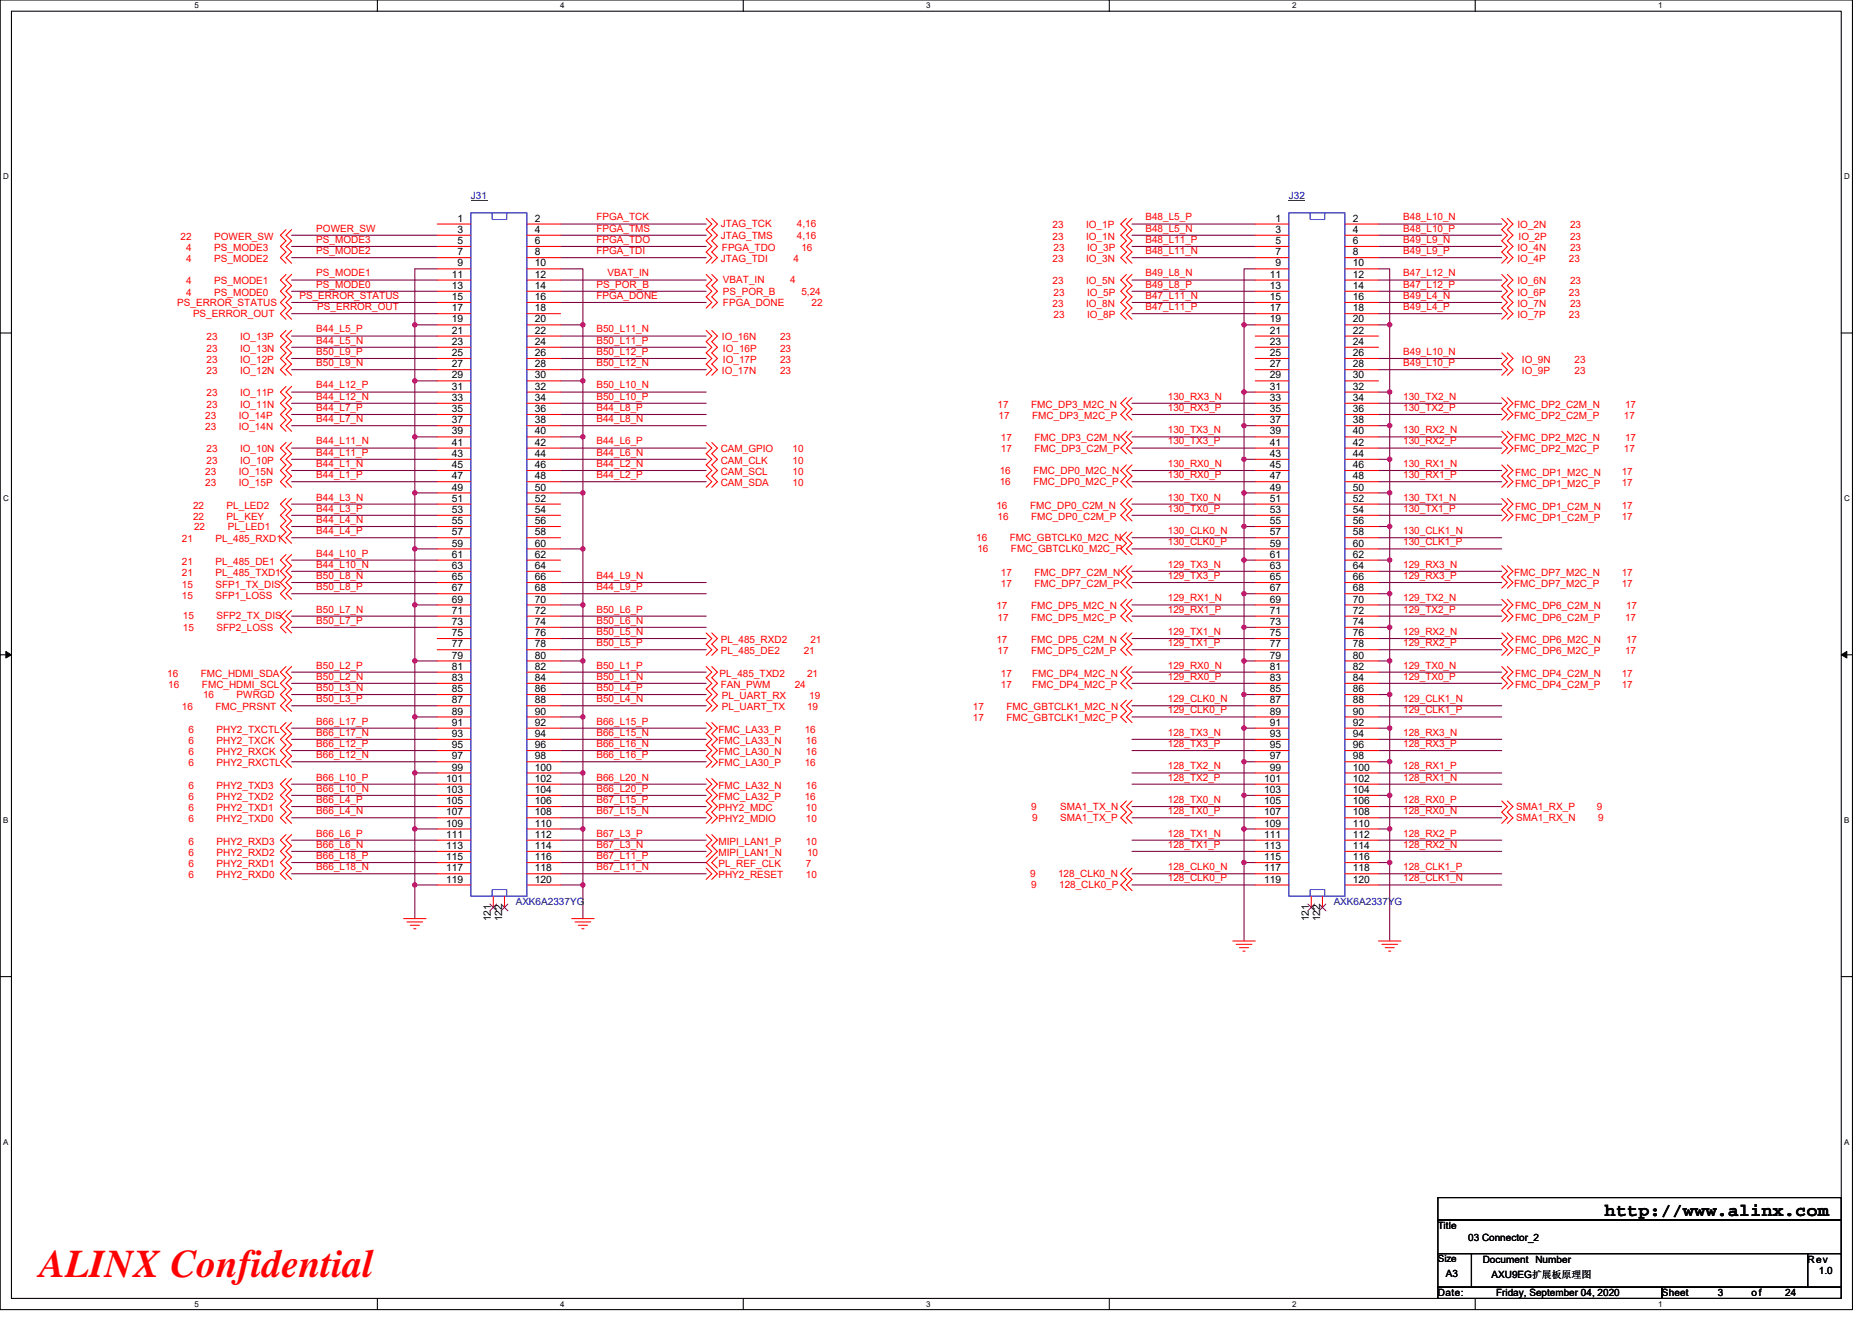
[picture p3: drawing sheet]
<svg xmlns="http://www.w3.org/2000/svg" width="297mm" height="210mm" viewBox="0 0 297 210" stroke-linecap="round" stroke-linejoin="round" font-family="sans-serif">
<path d="M0 0h293.9v207.9h-293.9zM1.8 1.8h290.4v204.3h-290.4z" fill="none" stroke="#000" stroke-width=".17"/>
<g fill="#fff">
<path d="M30.8 .2h.7v1.4h-.7z"/>
<path d="M30.8 206.3h.7v1.4h-.7z"/>
</g>
<path d="M59.9 0v1.8M59.9 206.1v1.8" fill="none" stroke="#000" stroke-width=".17"/>
<g fill="#fff">
<path d="M88.9 .2h.7v1.4h-.7z"/>
<path d="M88.9 206.3h.7v1.4h-.7z"/>
</g>
<path d="M117.9 0v1.8M117.9 206.1v1.8" fill="none" stroke="#000" stroke-width=".17"/>
<g fill="#fff">
<path d="M147 .2h.7v1.4h-.7z"/>
<path d="M147 206.3h.7v1.4h-.7z"/>
</g>
<path d="M176 0v1.8M176 206.1v1.8" fill="none" stroke="#000" stroke-width=".17"/>
<g fill="#fff">
<path d="M205 .2h.7v1.4h-.7z"/>
<path d="M205 206.3h.7v1.4h-.7z"/>
</g>
<path d="M234.1 0v1.8M234.1 206.1v1.8" fill="none" stroke="#000" stroke-width=".17"/>
<g fill="#fff">
<path d="M263.1 .2h.7v1.4h-.7z"/>
<path d="M263.1 206.3h.7v1.4h-.7z"/>
<path d="M.5 27.3h.9v1.4h-.9z"/>
<path d="M292.6 27.3h.9v1.4h-.9z"/>
<path d="M.5 78.4h.9v1.4h-.9z"/>
<path d="M292.6 78.4h.9v1.4h-.9z"/>
</g>
<path d="M0 52.9h1.8M292.2 52.9h1.7" fill="none" stroke="#000" stroke-width=".17"/>
<g fill="#fff">
<path d="M.5 129.5h.8v1.4h-.8z"/>
<path d="M292.6 129.5h.9v1.4h-.9z"/>
</g>
<path d="M0 103.9h1.8M292.2 103.9h1.7" fill="none" stroke="#000" stroke-width=".17"/>
<path d="M.9 103.4l.9 .5-.9 .5zM292.2 103.9l.8-.5v1z" fill="#000" stroke="#000" stroke-width=".16"/>
<g fill="#fff">
<path d="M.5 180.5h.8v1.4h-.8z"/>
<path d="M292.6 180.5h.9v1.4h-.9z"/>
</g>
<path d="M0 155h1.8M292.2 155h1.7M228.2 190.1h64v3.5h-64zM228.2 193.6h64v5.4h-64zM228.2 199h5.3v5.3h-5.3zM233.5 199h53.3v5.3h-53.3zM286.8 199h5.4v5.3h-5.4zM228.2 204.3h35.5v1.8h-35.5zM263.7 204.3h28.5v1.8h-28.5z" fill="none" stroke="#000" stroke-width=".17"/>
<g fill="none" stroke="#800040" stroke-width=".17">
<path d="M46.3 39.1h23.1M46.3 37.3h23.1M88.9 35.6h23.2M88.9 37.3h23.2M88.9 39.1h23.2M179.6 39.1h19.6M179.6 37.3h19.6M179.6 35.6h19.6M218.7 37.3h19.6M218.7 35.6h19.6M218.7 39.1h19.6M46.3 58.7h23.1"/>
<path d="M46.3 40.9h23.1M46.3 46.2h23.1M46.3 44.4h23.1M46.3 56.9h23.1M46.3 53.3h23.1M46.3 55.1h23.1M46.3 48h23.1M46.3 49.8h23.1M65.8 51.6v8.9h3.6M69.4 42.7h-3.6v8.9h3.6M88.9 40.9h23.2M88.9 51.6h3.6"/>
<path d="M88.9 42.7h3.6v8.9M88.9 56.9h23.2M88.9 58.7h23.2M88.9 48h23.2M88.9 44.4h23.2M88.9 46.2h23.2M88.9 53.3h23.2M88.9 55.1h23.2M92.5 51.6v8.9M179.6 40.9h19.6M179.6 46.2h19.6M179.6 44.4h19.6"/>
<path d="M179.6 49.8h19.6M179.6 48h19.6M199.2 51.6h-1.8v10.6M199.2 42.7h-1.8v8.9M218.7 42.7h1.8v8.9M218.7 51.6h1.8v10.6M218.7 44.4h19.6M218.7 46.2h19.6M218.7 48h19.6M218.7 49.8h19.6M218.7 40.9h19.6M218.7 58.7h19.6"/>
<path d="M218.7 56.9h19.6M46.3 64h23.1M46.3 62.2h23.1M46.3 65.8h23.1M46.3 67.6h23.1M46.3 74.7h23.1M46.3 76.5h23.1M46.3 72.9h23.1M46.3 71.1h23.1M65.8 60.5v8.8h3.6M65.8 69.3v8.9h3.6M65.8 78.2v8.9h3.6"/>
<path d="M88.9 78.2h3.6M88.9 69.3h3.6v8.9M88.9 60.5h3.6M88.9 64h23.2M88.9 62.2h23.2M88.9 71.1h23.2M88.9 72.9h23.2M88.9 76.5h23.2M88.9 74.7h23.2M88.9 65.8h23.2M88.9 67.6h23.2M92.5 78.2v8.9"/>
<path d="M92.5 60.5v8.8M179.6 65.8h19.6M179.6 64h19.6M179.6 71.1h19.6M179.6 69.3h19.6M179.6 74.7h19.6M179.6 76.5h19.6M197.4 78.2v5.4M197.4 78.2h1.8M197.4 67.6v5.3M197.4 67.6h1.8M197.4 62.2v5.4"/>
<path d="M197.4 62.2h1.8M199.2 72.9h-1.8v5.3M218.7 78.2h1.8v5.4M218.7 72.9h1.8v5.3M218.7 67.6h1.8v5.3M218.7 62.2h1.8v5.4M218.7 65.8h19.6M218.7 64h19.6M218.7 69.3h19.6M218.7 71.1h19.6M218.7 76.5h19.6M218.7 74.7h19.6"/>
<path d="M46.3 97.8h23.1M46.3 99.6h23.1M46.3 92.5h23.1M46.3 94.2h23.1M46.3 80h23.1M46.3 81.8h23.1M46.3 83.6h23.1M46.3 85.3h23.1M46.3 90.7h23.1M46.3 88.9h23.1M65.8 87.1v8.9h3.6M65.8 96v8.9h3.6"/>
<path d="M88.9 96h3.6M88.9 87.1h3.6M88.9 97.8h23.2M88.9 99.6h23.2M88.9 92.5h23.2M88.9 94.2h23.2M92.5 87.1v8.9M92.5 96v8.9M179.6 80h19.6M179.6 81.8h19.6M179.6 92.5h19.6M179.6 90.7h19.6"/>
<path d="M179.6 85.3h19.6M179.6 87.1h19.6M179.6 97.8h19.6M179.6 96h19.6M197.4 94.2v5.4M197.4 94.2h1.8M197.4 88.9v5.3M197.4 88.9h1.8M199.2 99.6h-1.8v5.3M199.2 83.6h-1.8v5.3M218.7 99.6h1.8M218.7 94.2h1.8v5.4"/>
<path d="M218.7 88.9h1.8v5.3M218.7 83.6h1.8v5.3M218.7 85.3h19.6M218.7 87.1h19.6M218.7 97.8h19.6M218.7 96h19.6M218.7 81.8h19.6M218.7 80h19.6M218.7 92.5h19.6M218.7 90.7h19.6M220.5 99.6v5.3M46.3 112h23.1"/>
<path d="M46.3 110.2h23.1M46.3 106.7h23.1M46.3 108.5h23.1M46.3 117.3h23.1M46.3 115.6h23.1M46.3 119.1h23.1M65.8 104.9v8.9M65.8 113.8h3.6M65.8 113.8v8.9h3.6M88.9 110.2h23.2M88.9 104.9h3.6M88.9 113.8h3.6v8.9"/>
<path d="M88.9 112h23.2M88.9 101.3h23.2M88.9 103.1h23.2M88.9 108.5h23.2M88.9 106.7h23.2M88.9 115.6h23.2M88.9 117.3h23.2M88.9 119.1h23.2M92.5 104.9v8.9M179.6 119.1h19.6M179.6 117.3h19.6M179.6 113.8h19.6"/>
<path d="M179.6 112h19.6M179.6 106.7h19.6M179.6 108.5h19.6M179.6 103.1h19.6M179.6 101.3h19.6M197.4 115.6h1.8M197.4 115.6v5.3h1.8M197.4 104.9v5.3M197.4 104.9h1.8M199.2 110.2h-1.8v5.4M218.7 110.2h1.8v5.4M218.7 104.9h1.8"/>
<path d="M218.7 101.3h19.6M218.7 115.6h1.8M218.7 119.1h19.6M218.7 117.3h19.6M218.7 106.7h19.6M218.7 108.5h19.6M218.7 103.1h19.6M218.7 113.8h19.6M218.7 112h19.6M220.5 104.9v5.3M220.5 115.6v5.3h-1.8M46.3 129.8h23.1"/>
<path d="M46.3 128h23.1M46.3 133.3h23.1M46.3 135.1h23.1M46.3 136.9h23.1M46.3 138.7h23.1M46.3 124.5h23.1M46.3 126.2h23.1M46.3 120.9h23.1M65.8 122.7v8.9M65.8 131.6h3.6M65.8 131.6v8.9M88.9 133.3h23.2"/>
<path d="M88.9 135.1h23.2M88.9 131.6h3.6M88.9 122.7h3.6M88.9 126.2h23.2M88.9 124.5h23.2M88.9 136.9h23.2M88.9 138.7h23.2M88.9 120.9h23.2M88.9 128h23.2M88.9 129.8h23.2M92.5 131.6v8.9h-3.6M92.5 122.7v8.9"/>
<path d="M179.6 138.7h19.6M179.6 124.5h19.6M179.6 122.7h19.6M179.6 129.8h19.6M179.6 128h19.6M179.6 135.1h19.6M179.6 133.3h19.6M197.4 120.9v5.3h1.8M197.4 126.2v5.4h1.8M197.4 131.6v5.3h1.8M197.4 136.9v12.5M218.7 138.7h19.6"/>
<path d="M218.7 133.3h19.6M218.7 135.1h19.6M218.7 122.7h19.6M218.7 124.5h19.6M218.7 128h19.6M218.7 129.8h19.6M220.5 136.9v12.5M220.5 131.6v5.3h-1.8M220.5 126.2v5.4h-1.8M220.5 120.9v5.3h-1.8M69.4 140.5h-3.6v5.3M92.5 140.5v5.3"/>
<path d="M179.6 140.5h19.6M218.7 140.5h19.6"/>
</g>
<g fill="#f0f" stroke="#f0f" stroke-width=".17">
<circle cx="197.4" cy="136.9" r=".35"/>
<circle cx="220.5" cy="136.9" r=".35"/>
<circle cx="197.4" cy="120.9" r=".35"/>
<circle cx="197.4" cy="115.6" r=".35"/>
<circle cx="197.4" cy="131.6" r=".35"/>
<circle cx="197.4" cy="126.2" r=".35"/>
<circle cx="220.5" cy="131.6" r=".35"/>
<circle cx="220.5" cy="126.2" r=".35"/>
<circle cx="220.5" cy="120.9" r=".35"/>
<circle cx="220.5" cy="115.6" r=".35"/>
<circle cx="65.8" cy="60.4" r=".35"/>
<circle cx="65.8" cy="51.5" r=".35"/>
<circle cx="65.8" cy="69.3" r=".35"/>
<circle cx="65.8" cy="87.1" r=".35"/>
<circle cx="65.8" cy="78.2" r=".35"/>
<circle cx="65.8" cy="96" r=".35"/>
<circle cx="92.5" cy="96" r=".35"/>
<circle cx="92.5" cy="87.1" r=".35"/>
<circle cx="92.5" cy="78.2" r=".35"/>
<circle cx="92.5" cy="69.3" r=".35"/>
<circle cx="92.5" cy="60.4" r=".35"/>
<circle cx="92.5" cy="51.5" r=".35"/>
<circle cx="65.8" cy="104.9" r=".35"/>
<circle cx="65.8" cy="113.8" r=".35"/>
<circle cx="65.8" cy="122.7" r=".35"/>
<circle cx="65.8" cy="131.6" r=".35"/>
<circle cx="92.5" cy="140.4" r=".35"/>
<circle cx="92.5" cy="131.6" r=".35"/>
<circle cx="92.5" cy="122.7" r=".35"/>
<circle cx="92.5" cy="113.8" r=".35"/>
<circle cx="92.5" cy="104.9" r=".35"/>
<circle cx="65.8" cy="140.4" r=".35"/>
<circle cx="197.4" cy="110.2" r=".35"/>
<circle cx="197.4" cy="104.9" r=".35"/>
<circle cx="197.4" cy="99.6" r=".35"/>
<circle cx="197.4" cy="94.2" r=".35"/>
<circle cx="197.4" cy="88.9" r=".35"/>
<circle cx="197.4" cy="83.6" r=".35"/>
<circle cx="197.4" cy="78.2" r=".35"/>
<circle cx="197.4" cy="72.9" r=".35"/>
<circle cx="197.4" cy="67.6" r=".35"/>
<circle cx="197.4" cy="51.5" r=".35"/>
<circle cx="197.4" cy="62.2" r=".35"/>
<circle cx="220.5" cy="110.2" r=".35"/>
<circle cx="220.5" cy="104.9" r=".35"/>
<circle cx="220.5" cy="99.6" r=".35"/>
<circle cx="220.5" cy="51.5" r=".35"/>
<circle cx="220.5" cy="62.2" r=".35"/>
<circle cx="220.5" cy="88.9" r=".35"/>
<circle cx="220.5" cy="94.2" r=".35"/>
<circle cx="220.5" cy="78.2" r=".35"/>
<circle cx="220.5" cy="83.6" r=".35"/>
<circle cx="220.5" cy="72.9" r=".35"/>
<circle cx="220.5" cy="67.6" r=".35"/>
</g>
<g fill="none" stroke="#f00" stroke-width=".17">
<path d="M45.4 36.4l-.9 .9 .9 .9-.9 .9 .9 .9-.9 .9 .9 .9M46.3 36.4l-.9 .9 .9 .9-.9 .9 .9 .9-.9 .9 .9 .9M69.4 35.6h5.3M69.4 37.3h5.3M69.4 39.1h5.3M83.6 35.6h5.3M83.6 37.3h5.3M83.6 39.1h5.3M112.1 34.7l.8 .9-.8 .8 .8 .9-.8 .9 .8 .9-.8 .9 .8 .9-.8 .9M112.9 34.7l.9 .9-.9 .8 .9 .9-.9 .9 .9 .9-.9 .9 .9 .9-.9 .9M178.7 34.7l-.9 .9 .9 .8-.9 .9 .9 .9-.9 .9 .9 .9-.9 .9 .9 .9M179.6 34.7l-.9 .9 .9 .8-.9 .9 .9 .9-.9 .9 .9 .9-.9 .9 .9 .9"/>
<path d="M199.2 35.6h5.3M199.2 37.3h5.3M199.2 39.1h5.3M213.4 35.6h5.3M213.4 37.3h5.3M213.4 39.1h5.3M238.3 34.7l.9 .9-.9 .8 .9 .9-.9 .9 .9 .9-.9 .9 .9 .9-.9 .9M239.2 34.7l.9 .9-.9 .8 .9 .9-.9 .9 .9 .9-.9 .9 .9 .9-.9 .9M45.4 43.6l-.9 .8 .9 .9-.9 .9 .9 .9-.9 .9 .9 .9-.9 .9 .9 .9M45.4 52.5l-.9 .8 .9 .9-.9 .9 .9 .9-.9 .9 .9 .9-.9 .9 .9 .9M46.3 43.6l-.9 .8 .9 .9-.9 .9 .9 .9-.9 .9 .9 .9-.9 .9 .9 .9M46.3 52.5l-.9 .8 .9 .9-.9 .9 .9 .9-.9 .9 .9 .9-.9 .9 .9 .9"/>
<path d="M69.4 40.9h5.3M69.4 42.7h5.3M69.4 44.4h5.3M69.4 46.2h5.3M69.4 48h5.3M69.4 49.8h5.3M69.4 51.6h5.3M69.4 53.3h5.3M69.4 55.1h5.3M69.4 56.9h5.3M69.4 58.7h5.3M83.6 40.9h5.3"/>
<path d="M83.6 42.7h5.3M83.6 44.4h5.3M83.6 46.2h5.3M83.6 48h5.3M83.6 49.8h5.3M83.6 51.6h5.3M83.6 53.3h5.3M83.6 55.1h5.3M83.6 56.9h5.3M83.6 58.7h5.3M112.1 43.6l.8 .8-.8 .9 .8 .9-.8 .9 .8 .9-.8 .9M112.1 52.5l.8 .8-.8 .9 .8 .9-.8 .9 .8 .9-.8 .9 .8 .9-.8 .9"/>
<path d="M112.9 43.6l.9 .8-.9 .9 .9 .9-.9 .9 .9 .9-.9 .9M112.9 52.5l.9 .8-.9 .9 .9 .9-.9 .9 .9 .9-.9 .9 .9 .9-.9 .9M178.7 43.6l-.9 .8 .9 .9-.9 .9 .9 .9-.9 .9 .9 .9-.9 .9 .9 .9M179.6 43.6l-.9 .8 .9 .9-.9 .9 .9 .9-.9 .9 .9 .9-.9 .9 .9 .9M199.2 40.9h5.3M199.2 42.7h5.3M199.2 44.4h5.3M199.2 46.2h5.3M199.2 48h5.3M199.2 49.8h5.3M199.2 51.6h5.3M199.2 53.3h5.3"/>
<path d="M199.2 55.1h5.3M199.2 56.9h5.3M199.2 58.7h5.3M213.4 40.9h5.3M213.4 42.7h5.3M213.4 44.4h5.3M213.4 46.2h5.3M213.4 48h5.3M213.4 49.8h5.3M213.4 51.6h5.3M213.4 53.3h5.3M213.4 55.1h5.3"/>
<path d="M213.4 56.9h5.3M213.4 58.7h5.3M238.3 56l.9 .9-.9 .9 .9 .9-.9 .9M238.3 43.6l.9 .8-.9 .9 .9 .9-.9 .9 .9 .9-.9 .9 .9 .9-.9 .9M239.2 56l.9 .9-.9 .9 .9 .9-.9 .9M239.2 43.6l.9 .8-.9 .9 .9 .9-.9 .9 .9 .9-.9 .9 .9 .9-.9 .9M45.4 79.1l-.9 .9 .9 .9-.9 .9 .9 .9-.9 .9 .9 .9-.9 .8 .9 .9M45.4 70.2l-.9 .9 .9 .9-.9 .9 .9 .9-.9 .9 .9 .9-.9 .9 .9 .8M45.4 61.3l-.9 .9 .9 .9-.9 .9 .9 .9-.9 .9 .9 .9-.9 .9 .9 .9M46.3 79.1l-.9 .9 .9 .9-.9 .9 .9 .9-.9 .9 .9 .9-.9 .8 .9 .9M46.3 70.2l-.9 .9 .9 .9-.9 .9 .9 .9-.9 .9 .9 .9-.9 .9 .9 .8M46.3 61.3l-.9 .9 .9 .9-.9 .9 .9 .9-.9 .9 .9 .9-.9 .9 .9 .9"/>
<path d="M69.4 60.5h5.3M69.4 62.2h5.3M69.4 64h5.3M69.4 65.8h5.3M69.4 67.6h5.3M69.4 69.3h5.3M69.4 71.1h5.3M69.4 72.9h5.3M69.4 74.7h5.3M69.4 76.5h5.3M69.4 78.2h5.3M83.6 60.5h5.3"/>
<path d="M83.6 62.2h5.3M83.6 64h5.3M83.6 65.8h5.3M83.6 67.6h5.3M83.6 69.3h5.3M83.6 71.1h5.3M83.6 72.9h5.3M83.6 74.7h5.3M83.6 76.5h5.3M83.6 78.2h5.3M112.1 70.2l.8 .9-.8 .9 .8 .9-.8 .9 .8 .9-.8 .9 .8 .9-.8 .8M112.9 70.2l.9 .9-.9 .9 .9 .9-.9 .9 .9 .9-.9 .9 .9 .9-.9 .8"/>
<path d="M178.7 68.5l-.9 .8 .9 .9-.9 .9 .9 .9M178.7 73.8l-.9 .9 .9 .9-.9 .9 .9 .8M178.7 63.1l-.9 .9 .9 .9-.9 .9 .9 .9M178.7 79.1l-.9 .9 .9 .9-.9 .9 .9 .9M179.6 68.5l-.9 .8 .9 .9-.9 .9 .9 .9M179.6 73.8l-.9 .9 .9 .9-.9 .9 .9 .8M179.6 63.1l-.9 .9 .9 .9-.9 .9 .9 .9M179.6 79.1l-.9 .9 .9 .9-.9 .9 .9 .9M199.2 60.5h5.3M199.2 62.2h5.3M199.2 64h5.3M199.2 65.8h5.3"/>
<path d="M199.2 67.6h5.3M199.2 69.3h5.3M199.2 71.1h5.3M199.2 72.9h5.3M199.2 74.7h5.3M199.2 76.5h5.3M199.2 78.2h5.3M213.4 60.5h5.3M213.4 62.2h5.3M213.4 64h5.3M213.4 65.8h5.3M213.4 67.6h5.3"/>
<path d="M213.4 69.3h5.3M213.4 71.1h5.3M213.4 72.9h5.3M213.4 74.7h5.3M213.4 76.5h5.3M213.4 78.2h5.3M238.3 79.1l.9 .9-.9 .9 .9 .9-.9 .9M238.3 73.8l.9 .9-.9 .9 .9 .9-.9 .8M238.3 63.1l.9 .9-.9 .9 .9 .9-.9 .9M238.3 68.5l.9 .8-.9 .9 .9 .9-.9 .9M239.2 79.1l.9 .9-.9 .9 .9 .9-.9 .9M239.2 73.8l.9 .9-.9 .9 .9 .9-.9 .8"/>
<path d="M239.2 63.1l.9 .9-.9 .9 .9 .9-.9 .9M239.2 68.5l.9 .8-.9 .9 .9 .9-.9 .9M45.4 88l-.9 .9 .9 .9-.9 .9 .9 .9-.9 .9 .9 .8-.9 .9 .9 .9M45.4 96.9l-.9 .9 .9 .9-.9 .9 .9 .9M46.3 88l-.9 .9 .9 .9-.9 .9 .9 .9-.9 .9 .9 .8-.9 .9 .9 .9M46.3 96.9l-.9 .9 .9 .9-.9 .9 .9 .9M69.4 80h5.3M69.4 81.8h5.3M69.4 83.6h5.3M69.4 85.3h5.3M69.4 87.1h5.3M69.4 88.9h5.3"/>
<path d="M69.4 90.7h5.3M69.4 92.5h5.3M69.4 94.2h5.3M69.4 96h5.3M69.4 97.8h5.3M69.4 99.6h5.3M83.6 80h5.3M83.6 81.8h5.3M83.6 83.6h5.3M83.6 85.3h5.3M83.6 87.1h5.3M83.6 88.9h5.3"/>
<path d="M83.6 90.7h5.3M83.6 92.5h5.3M83.6 94.2h5.3M83.6 96h5.3M83.6 97.8h5.3M83.6 99.6h5.3M178.7 89.8l-.9 .9 .9 .9-.9 .9 .9 .8M178.7 84.5l-.9 .8 .9 .9-.9 .9 .9 .9M178.7 95.1l-.9 .9 .9 .9-.9 .9 .9 .9M179.6 89.8l-.9 .9 .9 .9-.9 .9 .9 .8M179.6 84.5l-.9 .8 .9 .9-.9 .9 .9 .9M179.6 95.1l-.9 .9 .9 .9-.9 .9 .9 .9"/>
<path d="M199.2 80h5.3M199.2 81.8h5.3M199.2 83.6h5.3M199.2 85.3h5.3M199.2 87.1h5.3M199.2 88.9h5.3M199.2 90.7h5.3M199.2 92.5h5.3M199.2 94.2h5.3M199.2 96h5.3M199.2 97.8h5.3M199.2 99.6h5.3"/>
<path d="M213.4 80h5.3M213.4 81.8h5.3M213.4 83.6h5.3M213.4 85.3h5.3M213.4 87.1h5.3M213.4 88.9h5.3M213.4 90.7h5.3M213.4 92.5h5.3M213.4 94.2h5.3M213.4 96h5.3M213.4 97.8h5.3M213.4 99.6h5.3"/>
<path d="M238.3 89.8l.9 .9-.9 .9 .9 .9-.9 .8M238.3 95.1l.9 .9-.9 .9 .9 .9-.9 .9M239.2 89.8l.9 .9-.9 .9 .9 .9-.9 .8M239.2 95.1l.9 .9-.9 .9 .9 .9-.9 .9M45.4 105.8l-.9 .9 .9 .9-.9 .9 .9 .8-.9 .9 .9 .9-.9 .9 .9 .9M45.4 114.7l-.9 .9 .9 .9-.9 .8 .9 .9-.9 .9 .9 .9-.9 .9 .9 .9M46.3 105.8l-.9 .9 .9 .9-.9 .9 .9 .8-.9 .9 .9 .9-.9 .9 .9 .9M46.3 114.7l-.9 .9 .9 .9-.9 .8 .9 .9-.9 .9 .9 .9-.9 .9 .9 .9M69.4 101.3h5.3M69.4 103.1h5.3M69.4 104.9h5.3M69.4 106.7h5.3"/>
<path d="M69.4 108.5h5.3M69.4 110.2h5.3M69.4 112h5.3M69.4 113.8h5.3M69.4 115.6h5.3M69.4 117.3h5.3M69.4 119.1h5.3M83.6 101.3h5.3M83.6 103.1h5.3M83.6 104.9h5.3M83.6 106.7h5.3M83.6 108.5h5.3"/>
<path d="M83.6 110.2h5.3M83.6 112h5.3M83.6 113.8h5.3M83.6 115.6h5.3M83.6 117.3h5.3M83.6 119.1h5.3M112.1 114.7l.8 .9-.8 .9 .8 .8-.8 .9 .8 .9-.8 .9 .8 .9-.8 .9M112.1 105.8l.8 .9-.8 .9 .8 .9-.8 .8 .8 .9-.8 .9 .8 .9-.8 .9M112.1 100.5l.8 .8-.8 .9 .8 .9-.8 .9M112.9 114.7l.9 .9-.9 .9 .9 .8-.9 .9 .9 .9-.9 .9 .9 .9-.9 .9M112.9 105.8l.9 .9-.9 .9 .9 .9-.9 .8 .9 .9-.9 .9 .9 .9-.9 .9M112.9 100.5l.9 .8-.9 .9 .9 .9-.9 .9"/>
<path d="M178.7 105.8l-.9 .9 .9 .9-.9 .9 .9 .8M178.7 100.5l-.9 .8 .9 .9-.9 .9 .9 .9M178.7 111.1l-.9 .9 .9 .9-.9 .9 .9 .9M179.6 105.8l-.9 .9 .9 .9-.9 .9 .9 .8M179.6 100.5l-.9 .8 .9 .9-.9 .9 .9 .9M179.6 111.1l-.9 .9 .9 .9-.9 .9 .9 .9M199.2 101.3h5.3M199.2 103.1h5.3M199.2 104.9h5.3M199.2 106.7h5.3M199.2 108.5h5.3M199.2 110.2h5.3"/>
<path d="M199.2 112h5.3M199.2 113.8h5.3M199.2 115.6h5.3M199.2 117.3h5.3M199.2 119.1h5.3M213.4 101.3h5.3M213.4 103.1h5.3M213.4 104.9h5.3M213.4 106.7h5.3M213.4 108.5h5.3M213.4 110.2h5.3M213.4 112h5.3"/>
<path d="M213.4 113.8h5.3M213.4 115.6h5.3M213.4 117.3h5.3M213.4 119.1h5.3M238.3 105.8l.9 .9-.9 .9 .9 .9-.9 .8M238.3 100.5l.9 .8-.9 .9 .9 .9-.9 .9M239.2 105.8l.9 .9-.9 .9 .9 .9-.9 .8M239.2 100.5l.9 .8-.9 .9 .9 .9-.9 .9M45.4 132.5l-.9 .8 .9 .9-.9 .9 .9 .9-.9 .9 .9 .9-.9 .9 .9 .9M45.4 123.6l-.9 .9 .9 .8-.9 .9 .9 .9-.9 .9 .9 .9-.9 .9 .9 .9M46.3 132.5l-.9 .8 .9 .9-.9 .9 .9 .9-.9 .9 .9 .9-.9 .9 .9 .9M46.3 123.6l-.9 .9 .9 .8-.9 .9 .9 .9-.9 .9 .9 .9-.9 .9 .9 .9"/>
<path d="M69.4 120.9h5.3M69.4 122.7h5.3M69.4 124.5h5.3M69.4 126.2h5.3M69.4 128h5.3M69.4 129.8h5.3M69.4 131.6h5.3M69.4 133.3h5.3M69.4 135.1h5.3M69.4 136.9h5.3M69.4 138.7h5.3M83.6 120.9h5.3"/>
<path d="M83.6 122.7h5.3M83.6 124.5h5.3M83.6 126.2h5.3M83.6 128h5.3M83.6 129.8h5.3M83.6 131.6h5.3M83.6 133.3h5.3M83.6 135.1h5.3M83.6 136.9h5.3M83.6 138.7h5.3M112.1 123.6l.8 .9-.8 .8 .8 .9-.8 .9 .8 .9-.8 .9 .8 .9-.8 .9M112.1 132.5l.8 .8-.8 .9 .8 .9-.8 .9"/>
<path d="M112.1 137.8l.8 .9-.8 .9M112.9 123.6l.9 .9-.9 .8 .9 .9-.9 .9 .9 .9-.9 .9 .9 .9-.9 .9M112.9 132.5l.9 .8-.9 .9 .9 .9-1.7 1.8 1.7 1.8-.9 .9M113.8 136l-.9 .9 .9 .9M178.7 127.1l-.9 .9 .9 .9-.9 .9 .9 .9M178.7 137.8l-.9 .9 .9 .9-.9 .9 .9 .9M179.6 127.1l-.9 .9 .9 .9-.9 .9 .9 .9M179.6 137.8l-.9 .9 .9 .9-.9 .9 .9 .9M199.2 120.9h5.3M199.2 122.7h5.3M199.2 124.5h5.3M199.2 126.2h5.3"/>
<path d="M199.2 128h5.3M199.2 129.8h5.3M199.2 131.6h5.3M199.2 133.3h5.3M199.2 135.1h5.3M199.2 136.9h5.3M199.2 138.7h5.3M213.4 120.9h5.3M213.4 122.7h5.3M213.4 124.5h5.3M213.4 126.2h5.3M213.4 128h5.3"/>
<path d="M213.4 129.8h5.3M213.4 131.6h5.3M213.4 133.3h5.3M213.4 135.1h5.3M213.4 136.9h5.3M213.4 138.7h5.3M238.3 127.1l.9 .9-.9 .9 .9 .9-.9 .9M239.2 127.1l.9 .9-.9 .9 .9 .9-.9 .9M64 145.8h3.6M64.6 146.3h2.5M65.1 146.9h1.4M65.7 147.4h.3"/>
<path d="M69.4 140.5h5.3M78.3 142.2v1.8M80 142.2v1.8M83.6 140.5h5.3M90.7 145.8h3.6M91.2 146.3h2.5M91.8 146.9h1.4M92.3 147.4h.4M195.6 149.4h3.6M196.1 149.9h2.5M196.7 150.4h1.4M197.2 151h.4"/>
<path d="M199.2 140.5h5.3M208.1 142.2v1.8M209.8 142.2v1.8M213.4 140.5h5.3M218.7 149.4h3.6M219.3 149.9h2.5M219.8 150.4h1.4M220.3 151h.4"/>
</g>
<path d="M74.7 33.8h8.9v108.4h-8.9zM78.1 33.8v1h2.3v-1M204.5 33.8h8.9v108.4h-8.9zM207.9 33.8v1h2.3v-1M78.1 142.2v-1h2.3v1M207.9 142.2v-1h2.3v1" fill="none" stroke="#00f" stroke-width=".17"/>
<path d="M74.7 31.9h2.6M204.5 31.9h2.6" fill="none" stroke="#000080" stroke-width=".16"/>
<path d="M77.7 143.5l1.1 1.1M78.8 143.5l-1.1 1.1M79.5 143.5l1.1 1.1M80.6 143.5l-1.1 1.1M207.5 143.5l1.1 1.1M208.6 143.5l-1.1 1.1M209.3 143.5l1.1 1.1M210.4 143.5l-1.1 1.1" fill="none" stroke="#804000" stroke-width=".16"/>
<text font-size="6.2" fill="#f00" x="6.3" y="202.7">ALINX Confidential</text>
<text font-size="2.8" x="254.7" y="193">http://www.alinx.com</text>
<g font-size="1.6">
<text x="72.6" y="35.2">1</text>
<text x="84.9" y="35.2">2</text>
<text x="202.4" y="35.2">1</text>
<text x="214.6" y="35.2">2</text>
<text x="72.6" y="37">3</text>
<text x="72.6" y="38.7">5</text>
<text x="72.6" y="40.5">7</text>
<text x="84.9" y="37">4</text>
<text x="84.9" y="38.7">6</text>
<text x="84.9" y="40.5">8</text>
<text x="202.4" y="37">3</text>
<text x="202.4" y="38.7">5</text>
<text x="202.4" y="40.5">7</text>
<text x="214.6" y="37">4</text>
<text x="214.6" y="38.7">6</text>
<text x="214.6" y="40.5">8</text>
<text x="71.7" y="44.1">11</text>
<text x="71.7" y="45.8">13</text>
<text x="71.7" y="47.6">15</text>
<text x="72.6" y="42.3">9</text>
<text x="84.9" y="42.3">10</text>
<text x="84.9" y="44.1">12</text>
<text x="84.9" y="45.8">14</text>
<text x="84.9" y="47.6">16</text>
<text x="201.5" y="44.1">11</text>
<text x="201.5" y="45.8">13</text>
<text x="201.5" y="47.6">15</text>
<text x="202.4" y="42.3">9</text>
<text x="214.6" y="42.3">10</text>
<text x="214.6" y="44.1">12</text>
<text x="214.6" y="45.8">14</text>
<text x="214.6" y="47.6">16</text>
<text x="71.7" y="49.4">17</text>
<text x="71.7" y="51.2">19</text>
<text x="71.7" y="53">21</text>
<text x="84.9" y="49.4">18</text>
<text x="84.9" y="51.2">20</text>
<text x="84.9" y="53">22</text>
<text x="201.5" y="49.4">17</text>
<text x="201.5" y="51.2">19</text>
<text x="201.5" y="53">21</text>
<text x="214.6" y="49.4">18</text>
<text x="214.6" y="51.2">20</text>
<text x="214.6" y="53">22</text>
<text x="71.7" y="54.7">23</text>
<text x="71.7" y="56.5">25</text>
<text x="71.7" y="58.3">27</text>
<text x="84.9" y="54.7">24</text>
<text x="84.9" y="56.5">26</text>
<text x="84.9" y="58.3">28</text>
<text x="201.5" y="54.7">23</text>
<text x="201.5" y="56.5">25</text>
<text x="201.5" y="58.3">27</text>
<text x="214.6" y="54.7">24</text>
<text x="214.6" y="56.5">26</text>
<text x="214.6" y="58.3">28</text>
<text x="71.7" y="60.1">29</text>
<text x="71.7" y="61.8">31</text>
<text x="71.7" y="63.6">33</text>
<text x="71.7" y="65.4">35</text>
<text x="84.9" y="60.1">30</text>
<text x="84.9" y="61.8">32</text>
<text x="84.9" y="63.6">34</text>
<text x="84.9" y="65.4">36</text>
<text x="201.5" y="60.1">29</text>
<text x="201.5" y="61.8">31</text>
<text x="201.5" y="63.6">33</text>
<text x="201.5" y="65.4">35</text>
<text x="214.6" y="60.1">30</text>
<text x="214.6" y="61.8">32</text>
<text x="214.6" y="63.6">34</text>
<text x="214.6" y="65.4">36</text>
<text x="71.7" y="67.2">37</text>
<text x="71.7" y="69">39</text>
<text x="71.7" y="70.7">41</text>
<text x="84.9" y="67.2">38</text>
<text x="84.9" y="69">40</text>
<text x="84.9" y="70.7">42</text>
<text x="201.5" y="67.2">37</text>
<text x="201.5" y="69">39</text>
<text x="201.5" y="70.7">41</text>
<text x="214.6" y="67.2">38</text>
<text x="214.6" y="69">40</text>
<text x="214.6" y="70.7">42</text>
<text x="71.7" y="72.5">43</text>
<text x="71.7" y="74.3">45</text>
<text x="71.7" y="76.1">47</text>
<text x="71.7" y="77.9">49</text>
<text x="84.9" y="72.5">44</text>
<text x="84.9" y="74.3">46</text>
<text x="84.9" y="76.1">48</text>
<text x="84.9" y="77.9">50</text>
<text x="201.5" y="72.5">43</text>
<text x="201.5" y="74.3">45</text>
<text x="201.5" y="76.1">47</text>
<text x="201.5" y="77.9">49</text>
<text x="214.6" y="72.5">44</text>
<text x="214.6" y="74.3">46</text>
<text x="214.6" y="76.1">48</text>
<text x="214.6" y="77.9">50</text>
<text x="71.7" y="79.6">51</text>
<text x="71.7" y="81.4">53</text>
<text x="71.7" y="83.2">55</text>
<text x="84.9" y="79.6">52</text>
<text x="84.9" y="81.4">54</text>
<text x="84.9" y="83.2">56</text>
<text x="201.5" y="79.6">51</text>
<text x="201.5" y="81.4">53</text>
<text x="201.5" y="83.2">55</text>
<text x="214.6" y="79.6">52</text>
<text x="214.6" y="81.4">54</text>
<text x="214.6" y="83.2">56</text>
<text x="71.7" y="85">57</text>
<text x="71.7" y="86.7">59</text>
<text x="71.7" y="88.5">61</text>
<text x="84.9" y="85">58</text>
<text x="84.9" y="86.7">60</text>
<text x="84.9" y="88.5">62</text>
<text x="201.5" y="85">57</text>
<text x="201.5" y="86.7">59</text>
<text x="201.5" y="88.5">61</text>
<text x="214.6" y="85">58</text>
<text x="214.6" y="86.7">60</text>
<text x="214.6" y="88.5">62</text>
<text x="71.7" y="90.3">63</text>
<text x="71.7" y="92.1">65</text>
<text x="71.7" y="93.9">67</text>
<text x="71.7" y="95.6">69</text>
<text x="84.9" y="90.3">64</text>
<text x="84.9" y="92.1">66</text>
<text x="84.9" y="93.9">68</text>
<text x="84.9" y="95.6">70</text>
<text x="201.5" y="90.3">63</text>
<text x="201.5" y="92.1">65</text>
<text x="201.5" y="93.9">67</text>
<text x="201.5" y="95.6">69</text>
<text x="214.6" y="90.3">64</text>
<text x="214.6" y="92.1">66</text>
<text x="214.6" y="93.9">68</text>
<text x="214.6" y="95.6">70</text>
<text x="71.7" y="97.4">71</text>
<text x="71.7" y="99.2">73</text>
<text x="71.7" y="101">75</text>
<text x="84.9" y="97.4">72</text>
<text x="84.9" y="99.2">74</text>
<text x="84.9" y="101">76</text>
<text x="201.5" y="97.4">71</text>
<text x="201.5" y="99.2">73</text>
<text x="201.5" y="101">75</text>
<text x="214.6" y="97.4">72</text>
<text x="214.6" y="99.2">74</text>
<text x="214.6" y="101">76</text>
<text x="71.7" y="102.7">77</text>
<text x="71.7" y="104.5">79</text>
<text x="71.7" y="106.3">81</text>
<text x="84.9" y="102.7">78</text>
<text x="84.9" y="104.5">80</text>
<text x="84.9" y="106.3">82</text>
<text x="201.5" y="102.7">77</text>
<text x="201.5" y="104.5">79</text>
<text x="201.5" y="106.3">81</text>
<text x="214.6" y="102.7">78</text>
<text x="214.6" y="104.5">80</text>
<text x="214.6" y="106.3">82</text>
<text x="71.7" y="108.1">83</text>
<text x="71.7" y="109.9">85</text>
<text x="71.7" y="111.6">87</text>
<text x="71.7" y="113.4">89</text>
<text x="84.9" y="108.1">84</text>
<text x="84.9" y="109.9">86</text>
<text x="84.9" y="111.6">88</text>
<text x="84.9" y="113.4">90</text>
<text x="201.5" y="108.1">83</text>
<text x="201.5" y="109.9">85</text>
<text x="201.5" y="111.6">87</text>
<text x="201.5" y="113.4">89</text>
<text x="214.6" y="108.1">84</text>
<text x="214.6" y="109.9">86</text>
<text x="214.6" y="111.6">88</text>
<text x="214.6" y="113.4">90</text>
<text x="71.7" y="115.2">91</text>
<text x="71.7" y="117">93</text>
<text x="71.7" y="118.7">95</text>
<text x="84.9" y="115.2">92</text>
<text x="84.9" y="117">94</text>
<text x="84.9" y="118.7">96</text>
<text x="201.5" y="115.2">91</text>
<text x="201.5" y="117">93</text>
<text x="201.5" y="118.7">95</text>
<text x="214.6" y="115.2">92</text>
<text x="214.6" y="117">94</text>
<text x="214.6" y="118.7">96</text>
<text x="70.8" y="124.1">101</text>
<text x="70.8" y="125.9">103</text>
<text x="71.7" y="120.5">97</text>
<text x="71.7" y="122.3">99</text>
<text x="84.9" y="120.5">98</text>
<text x="84.9" y="122.3">100</text>
<text x="84.9" y="124.1">102</text>
<text x="84.9" y="125.9">104</text>
<text x="200.6" y="124.1">101</text>
<text x="200.6" y="125.9">103</text>
<text x="201.5" y="120.5">97</text>
<text x="201.5" y="122.3">99</text>
<text x="214.6" y="120.5">98</text>
<text x="214.6" y="122.3">100</text>
<text x="214.6" y="124.1">102</text>
<text x="214.6" y="125.9">104</text>
<text x="70.8" y="127.6">105</text>
<text x="70.8" y="129.4">107</text>
<text x="70.8" y="131.2">109</text>
<text x="84.9" y="127.6">106</text>
<text x="84.9" y="129.4">108</text>
<text x="84.9" y="131.2">110</text>
<text x="200.6" y="127.6">105</text>
<text x="200.6" y="129.4">107</text>
<text x="200.6" y="131.2">109</text>
<text x="214.6" y="127.6">106</text>
<text x="214.6" y="129.4">108</text>
<text x="214.6" y="131.2">110</text>
<text x="70.8" y="133">111</text>
<text x="70.8" y="134.7">113</text>
<text x="70.8" y="136.5">115</text>
<text x="84.9" y="133">112</text>
<text x="84.9" y="134.7">114</text>
<text x="84.9" y="136.5">116</text>
<text x="200.6" y="133">111</text>
<text x="200.6" y="134.7">113</text>
<text x="200.6" y="136.5">115</text>
<text x="214.6" y="133">112</text>
<text x="214.6" y="134.7">114</text>
<text x="214.6" y="136.5">116</text>
<text x="70.8" y="138.3">117</text>
<text x="70.8" y="140.1">119</text>
<text x="84.9" y="138.3">118</text>
<text x="84.9" y="140.1">120</text>
<text x="200.6" y="138.3">117</text>
<text x="200.6" y="140.1">119</text>
<text x="214.6" y="138.3">118</text>
<text x="214.6" y="140.1">120</text>
<text x="77.9" y="146.2" transform="rotate(-90 77.9 146.2)">121</text>
<text x="79.7" y="146.2" transform="rotate(-90 79.7 146.2)">122</text>
<text x="207.7" y="146.2" transform="rotate(-90 207.7 146.2)">121</text>
<text x="209.5" y="146.2" transform="rotate(-90 209.5 146.2)">122</text>
<text x="228.2" y="195.1">Title</text>
<text x="233" y="197">03 Connector_2</text>
<text x="228.2" y="200.4">Size</text>
<text x="229.4" y="202.7">A3</text>
<text x="235.3" y="200.4">Document Number</text>
<text x="236.7" y="202.9">AXU9EG扩展板原理图</text>
<text x="286.8" y="200.4">Rev</text>
<text x="288.6" y="202.2">1.0</text>
<text x="228.2" y="205.7">Date:</text>
<text x="237.4" y="205.7">Friday, September 04, 2020</text>
<text x="263.7" y="205.7">Sheet</text>
<text x="272.6" y="205.7">3</text>
<text x="277.9" y="205.7">of</text>
<text x="283.3" y="205.7">24</text>
</g>
<g font-size="1.6" fill="#000080">
<text x="74.7" y="31.6">J31</text>
<text x="204.5" y="31.6">J32</text>
<text x="81.8" y="143.7">AXK6A2337YG</text>
<text x="211.6" y="143.7">AXK6A2337YG</text>
</g>
<g font-size="1.6" fill="#f00">
<text x="94.6" y="35">FPGA_TCK</text>
<text x="181.8" y="35">B48_L5_P</text>
<text x="222.6" y="35">B48_L10_N</text>
<text x="28.7" y="38">22</text>
<text x="29.5" y="39.8">4</text>
<text x="29.5" y="41.6">4</text>
<text x="34" y="38">POWER_SW</text>
<text x="34" y="39.8">PS_MODE3</text>
<text x="34" y="41.6">PS_MODE2</text>
<text x="50.2" y="36.8">POWER_SW</text>
<text x="50.2" y="40.3">PS_MODE2</text>
<text x="50.2" y="38.5">PS_MODE3</text>
<text x="94.6" y="36.8">FPGA_TMS</text>
<text x="94.6" y="40.3">FPGA_TDI</text>
<text x="94.6" y="38.5">FPGA_TDO</text>
<text x="114.4" y="36.1">JTAG_TCK</text>
<text x="114.4" y="37.9">JTAG_TMS</text>
<text x="114.4" y="41.6">JTAG_TDI</text>
<text x="114.6" y="39.8">FPGA_TDO</text>
<text x="125.9" y="41.6">4</text>
<text x="126.4" y="36.1">4,16</text>
<text x="126.4" y="37.9">4,16</text>
<text x="127.2" y="39.8">16</text>
<text x="167" y="36.3">23</text>
<text x="167" y="38">23</text>
<text x="167" y="41.6">23</text>
<text x="167.2" y="39.8">23</text>
<text x="172.3" y="36.3">IO_1P</text>
<text x="172.3" y="38">IO_1N</text>
<text x="172.3" y="41.6">IO_3N</text>
<text x="172.5" y="39.8">IO_3P</text>
<text x="181.8" y="38.5">B48_L11_P</text>
<text x="181.8" y="40.3">B48_L11_N</text>
<text x="181.8" y="36.8">B48_L5_N</text>
<text x="222.6" y="36.8">B48_L10_P</text>
<text x="222.6" y="38.5">B49_L9_N</text>
<text x="222.6" y="40.3">B49_L9_P</text>
<text x="240.8" y="41.6">IO_4P</text>
<text x="240.8" y="39.8">IO_4N</text>
<text x="240.8" y="36.3">IO_2N</text>
<text x="241" y="38">IO_2P</text>
<text x="249" y="41.6">23</text>
<text x="249.1" y="39.8">23</text>
<text x="249.1" y="36.3">23</text>
<text x="249.1" y="38">23</text>
<text x="29.5" y="45.1">4</text>
<text x="29.5" y="46.9">4</text>
<text x="34" y="45.1">PS_MODE1</text>
<text x="34" y="46.9">PS_MODE0</text>
<text x="47.5" y="47.4">PS_ERROR_STATUS</text>
<text x="50.2" y="45.7">PS_MODE0</text>
<text x="50.2" y="43.9">PS_MODE1</text>
<text x="94.6" y="47.4">FPGA_DONE</text>
<text x="94.6" y="45.7">PS_POR_B</text>
<text x="96.4" y="43.9">VBAT_IN</text>
<text x="114.7" y="46.8">PS_POR_B</text>
<text x="114.7" y="45">VBAT_IN</text>
<text x="125.4" y="45">4</text>
<text x="127.2" y="46.8">5,24</text>
<text x="167" y="45.1">23</text>
<text x="167.2" y="46.9">23</text>
<text x="172.3" y="45.1">IO_5N</text>
<text x="172.5" y="46.9">IO_5P</text>
<text x="181.8" y="45.7">B49_L8_P</text>
<text x="181.8" y="43.9">B49_L8_N</text>
<text x="181.8" y="47.4">B47_L11_N</text>
<text x="222.6" y="43.9">B47_L12_N</text>
<text x="222.6" y="45.7">B47_L12_P</text>
<text x="222.6" y="47.4">B49_L4_N</text>
<text x="240.8" y="46.9">IO_6P</text>
<text x="240.8" y="45.1">IO_6N</text>
<text x="249" y="46.9">23</text>
<text x="249.1" y="45.1">23</text>
<text x="28.1" y="48.5">PS_ERROR_STATUS</text>
<text x="30.6" y="50.3">PS_ERROR_OUT</text>
<text x="50.2" y="52.8">B44_L5_P</text>
<text x="50.4" y="49.2">PS_ERROR_OUT</text>
<text x="94.6" y="52.8">B50_L11_N</text>
<text x="114.7" y="48.5">FPGA_DONE</text>
<text x="128.8" y="48.5">22</text>
<text x="167" y="48.7">23</text>
<text x="167.2" y="50.5">23</text>
<text x="172.3" y="48.7">IO_8N</text>
<text x="172.5" y="50.5">IO_8P</text>
<text x="181.8" y="49.2">B47_L11_P</text>
<text x="222.6" y="49.2">B49_L4_P</text>
<text x="240.8" y="48.7">IO_7N</text>
<text x="240.8" y="50.5">IO_7P</text>
<text x="249" y="50.5">23</text>
<text x="249.1" y="48.7">23</text>
<text x="32.8" y="54">23</text>
<text x="32.8" y="55.8">23</text>
<text x="32.8" y="59.4">23</text>
<text x="32.8" y="57.6">23</text>
<text x="38.1" y="54">IO_13P</text>
<text x="38.1" y="55.8">IO_13N</text>
<text x="38.1" y="59.4">IO_12N</text>
<text x="38.1" y="57.6">IO_12P</text>
<text x="50.2" y="58.1">B50_L9_N</text>
<text x="50.2" y="56.3">B50_L9_P</text>
<text x="50.2" y="54.5">B44_L5_N</text>
<text x="94.6" y="56.3">B50_L12_P</text>
<text x="94.6" y="58.1">B50_L12_N</text>
<text x="94.6" y="54.5">B50_L11_P</text>
<text x="114.6" y="59.4">IO_17N</text>
<text x="114.6" y="54">IO_16N</text>
<text x="114.7" y="57.6">IO_17P</text>
<text x="114.7" y="55.8">IO_16P</text>
<text x="123.8" y="59.4">23</text>
<text x="123.8" y="54">23</text>
<text x="123.8" y="57.6">23</text>
<text x="123.8" y="55.8">23</text>
<text x="222.6" y="58.1">B49_L10_P</text>
<text x="222.6" y="56.3">B49_L10_N</text>
<text x="241.5" y="57.6">IO_9N</text>
<text x="241.5" y="59.4">IO_9P</text>
<text x="249.8" y="57.6">23</text>
<text x="249.8" y="59.4">23</text>
<text x="32.8" y="62.9">23</text>
<text x="32.8" y="64.7">23</text>
<text x="38.1" y="62.9">IO_11P</text>
<text x="38.1" y="64.7">IO_11N</text>
<text x="50.2" y="63.4">B44_L12_N</text>
<text x="50.2" y="61.7">B44_L12_P</text>
<text x="50.2" y="65.2">B44_L7_P</text>
<text x="94.6" y="63.4">B50_L10_P</text>
<text x="94.6" y="61.7">B50_L10_N</text>
<text x="94.6" y="65.2">B44_L8_P</text>
<text x="158.3" y="64.7">17</text>
<text x="163.6" y="64.7">FMC_DP3_M2C_N</text>
<text x="185.3" y="65.2">130_RX3_P</text>
<text x="185.3" y="63.4">130_RX3_N</text>
<text x="222.6" y="65.2">130_TX2_P</text>
<text x="222.6" y="63.4">130_TX2_N</text>
<text x="240.2" y="64.7">FMC_DP2_C2M_N</text>
<text x="257.8" y="64.7">17</text>
<text x="32.6" y="68.3">23</text>
<text x="32.6" y="66.5">23</text>
<text x="32.8" y="71.8">23</text>
<text x="37.9" y="68.3">IO_14N</text>
<text x="37.9" y="66.5">IO_14P</text>
<text x="38.1" y="71.8">IO_10N</text>
<text x="50.2" y="67">B44_L7_N</text>
<text x="50.2" y="70.5">B44_L11_N</text>
<text x="94.6" y="70.5">B44_L6_P</text>
<text x="94.6" y="67">B44_L8_N</text>
<text x="114.4" y="71.8">CAM_GPIO</text>
<text x="125.7" y="71.8">10</text>
<text x="158.5" y="66.5">17</text>
<text x="158.8" y="71.8">17</text>
<text x="158.8" y="70">17</text>
<text x="163.8" y="66.5">FMC_DP3_M2C_P</text>
<text x="164.1" y="71.8">FMC_DP3_C2M_P</text>
<text x="164.1" y="70">FMC_DP3_C2M_N</text>
<text x="185.3" y="70.5">130_TX3_P</text>
<text x="185.3" y="68.8">130_TX3_N</text>
<text x="222.6" y="68.8">130_RX2_N</text>
<text x="222.6" y="70.5">130_RX2_P</text>
<text x="240.2" y="66.5">FMC_DP2_C2M_P</text>
<text x="240.2" y="71.8">FMC_DP2_M2C_P</text>
<text x="240.2" y="70">FMC_DP2_M2C_N</text>
<text x="257.7" y="66.5">17</text>
<text x="257.7" y="71.8">17</text>
<text x="257.8" y="70">17</text>
<text x="32.6" y="75.4">23</text>
<text x="32.6" y="77.2">23</text>
<text x="32.8" y="73.6">23</text>
<text x="37.9" y="75.4">IO_15N</text>
<text x="37.9" y="77.2">IO_15P</text>
<text x="38.1" y="73.6">IO_10P</text>
<text x="50.2" y="74.1">B44_L1_N</text>
<text x="50.2" y="75.9">B44_L1_P</text>
<text x="50.2" y="72.3">B44_L11_P</text>
<text x="94.6" y="72.3">B44_L6_N</text>
<text x="94.6" y="75.9">B44_L2_P</text>
<text x="94.6" y="74.1">B44_L2_N</text>
<text x="114.4" y="73.6">CAM_CLK</text>
<text x="114.4" y="75.4">CAM_SCL</text>
<text x="114.4" y="77.2">CAM_SDA</text>
<text x="125.7" y="73.6">10</text>
<text x="125.7" y="75.4">10</text>
<text x="125.7" y="77.2">10</text>
<text x="158.6" y="77">16</text>
<text x="158.6" y="75.2">16</text>
<text x="164" y="77">FMC_DP0_M2C_P</text>
<text x="164" y="75.2">FMC_DP0_M2C_N</text>
<text x="185.3" y="74.1">130_RX0_N</text>
<text x="185.3" y="75.9">130_RX0_P</text>
<text x="222.6" y="75.9">130_RX1_P</text>
<text x="222.6" y="74.1">130_RX1_N</text>
<text x="240.4" y="77.3">FMC_DP1_M2C_P</text>
<text x="240.4" y="75.6">FMC_DP1_M2C_N</text>
<text x="257.3" y="77.2">17</text>
<text x="257.3" y="75.4">17</text>
<text x="30.6" y="82.5">22</text>
<text x="30.6" y="80.7">22</text>
<text x="36" y="82.5">PL_KEY</text>
<text x="36" y="80.7">PL_LED2</text>
<text x="50.2" y="79.4">B44_L3_N</text>
<text x="50.2" y="81.2">B44_L3_P</text>
<text x="50.2" y="83">B44_L4_N</text>
<text x="158.1" y="80.7">16</text>
<text x="158.3" y="82.5">16</text>
<text x="163.4" y="80.7">FMC_DP0_C2M_N</text>
<text x="163.6" y="82.5">FMC_DP0_C2M_P</text>
<text x="185.3" y="79.4">130_TX0_N</text>
<text x="185.3" y="81.2">130_TX0_P</text>
<text x="222.6" y="81.2">130_TX1_P</text>
<text x="222.6" y="79.4">130_TX1_N</text>
<text x="240.4" y="82.7">FMC_DP1_C2M_P</text>
<text x="240.4" y="80.9">FMC_DP1_C2M_N</text>
<text x="257.3" y="82.5">17</text>
<text x="257.3" y="80.7">17</text>
<text x="28.8" y="86">21</text>
<text x="28.8" y="89.6">21</text>
<text x="30.8" y="84.1">22</text>
<text x="34.2" y="86">PL_485_RXD1</text>
<text x="34.2" y="89.6">PL_485_DE1</text>
<text x="36.1" y="84.1">PL_LED1</text>
<text x="50.2" y="84.8">B44_L4_P</text>
<text x="50.2" y="88.3">B44_L10_P</text>
<text x="154.9" y="85.9">16</text>
<text x="155.1" y="87.7">16</text>
<text x="160.2" y="85.9">FMC_GBTCLK0_M2C_N</text>
<text x="160.4" y="87.7">FMC_GBTCLK0_M2C_P</text>
<text x="185.3" y="84.8">130_CLK0_N</text>
<text x="185.3" y="86.6">130_CLK0_P</text>
<text x="222.6" y="84.8">130_CLK1_N</text>
<text x="222.6" y="86.6">130_CLK1_P</text>
<text x="28.8" y="91.4">21</text>
<text x="28.8" y="93.3">15</text>
<text x="28.8" y="95.1">15</text>
<text x="34.2" y="91.4">PL_485_TXD1</text>
<text x="34.2" y="93.3">SFP1_TX_DIS</text>
<text x="34.2" y="95.1">SFP1_LOSS</text>
<text x="50.2" y="91.9">B50_L8_N</text>
<text x="50.2" y="93.7">B50_L8_P</text>
<text x="50.2" y="90.1">B44_L10_N</text>
<text x="94.6" y="91.9">B44_L9_N</text>
<text x="94.6" y="93.7">B44_L9_P</text>
<text x="158.8" y="93.2">17</text>
<text x="158.8" y="91.4">17</text>
<text x="164.1" y="93.2">FMC_DP7_C2M_P</text>
<text x="164.1" y="91.4">FMC_DP7_C2M_N</text>
<text x="185.3" y="91.9">129_TX3_P</text>
<text x="185.3" y="90.1">129_TX3_N</text>
<text x="185.3" y="95.4">129_RX1_N</text>
<text x="222.6" y="95.4">129_TX2_N</text>
<text x="222.6" y="91.9">129_RX3_P</text>
<text x="222.6" y="90.1">129_RX3_N</text>
<text x="240.2" y="93.2">FMC_DP7_M2C_P</text>
<text x="240.2" y="91.4">FMC_DP7_M2C_N</text>
<text x="257.3" y="91.4">17</text>
<text x="257.3" y="93.2">17</text>
<text x="29" y="98.3">15</text>
<text x="29" y="100.1">15</text>
<text x="34.4" y="98.3">SFP2_TX_DIS</text>
<text x="34.4" y="100.1">SFP2_LOSS</text>
<text x="50.2" y="97.2">B50_L7_N</text>
<text x="50.2" y="99">B50_L7_P</text>
<text x="94.6" y="97.2">B50_L6_P</text>
<text x="94.6" y="99">B50_L6_N</text>
<text x="94.6" y="100.8">B50_L5_N</text>
<text x="158.1" y="96.7">17</text>
<text x="158.3" y="98.5">17</text>
<text x="163.6" y="98.5">FMC_DP5_M2C_P</text>
<text x="163.6" y="96.7">FMC_DP5_M2C_N</text>
<text x="185.3" y="100.8">129_TX1_N</text>
<text x="185.3" y="97.2">129_RX1_P</text>
<text x="222.6" y="97.2">129_TX2_P</text>
<text x="222.6" y="100.8">129_RX2_N</text>
<text x="240.4" y="98.5">FMC_DP6_C2M_P</text>
<text x="240.4" y="96.7">FMC_DP6_C2M_N</text>
<text x="257.8" y="98.5">17</text>
<text x="258" y="96.7">17</text>
<text x="26.5" y="107.4">16</text>
<text x="31.9" y="107.4">FMC_HDMI_SDA</text>
<text x="50.2" y="106.1">B50_L2_P</text>
<text x="50.2" y="107.9">B50_L2_N</text>
<text x="94.6" y="102.6">B50_L5_P</text>
<text x="94.6" y="107.9">B50_L1_N</text>
<text x="94.6" y="106.1">B50_L1_P</text>
<text x="114.2" y="107.4">PL_485_TXD2</text>
<text x="114.4" y="103.8">PL_485_DE2</text>
<text x="114.4" y="102">PL_485_RXD2</text>
<text x="127.5" y="103.8">21</text>
<text x="128.1" y="107.4">21</text>
<text x="128.6" y="102">21</text>
<text x="158.1" y="102">17</text>
<text x="158.3" y="103.8">17</text>
<text x="158.8" y="107.4">17</text>
<text x="163.6" y="103.8">FMC_DP5_C2M_P</text>
<text x="163.6" y="102">FMC_DP5_C2M_N</text>
<text x="163.8" y="107.4">FMC_DP4_M2C_N</text>
<text x="185.3" y="106.1">129_RX0_N</text>
<text x="185.3" y="107.9">129_RX0_P</text>
<text x="185.3" y="102.6">129_TX1_P</text>
<text x="222.6" y="106.1">129_TX0_N</text>
<text x="222.6" y="107.9">129_TX0_P</text>
<text x="222.6" y="102.6">129_RX2_P</text>
<text x="240.4" y="107.4">FMC_DP4_C2M_N</text>
<text x="240.4" y="103.8">FMC_DP6_M2C_P</text>
<text x="240.4" y="102">FMC_DP6_M2C_N</text>
<text x="257.3" y="107.4">17</text>
<text x="257.8" y="103.8">17</text>
<text x="258" y="102">17</text>
<text x="26.7" y="109.2">16</text>
<text x="28.8" y="112.7">16</text>
<text x="32" y="109.2">FMC_HDMI_SCL</text>
<text x="32.2" y="110.8">16</text>
<text x="34.2" y="112.7">FMC_PRSNT</text>
<text x="37.5" y="110.8">PWRGD</text>
<text x="50.2" y="111.4">B50_L3_P</text>
<text x="50.2" y="109.7">B50_L3_N</text>
<text x="94.6" y="111.4">B50_L4_N</text>
<text x="94.6" y="109.7">B50_L4_P</text>
<text x="114.4" y="109.2">FAN_PWM</text>
<text x="114.6" y="110.9">PL_UART_RX</text>
<text x="114.6" y="112.7">PL_UART_TX</text>
<text x="126.1" y="109.2">24</text>
<text x="128.1" y="112.7">19</text>
<text x="128.4" y="110.9">19</text>
<text x="154.4" y="112.7">17</text>
<text x="158.8" y="109.2">17</text>
<text x="159.7" y="112.7">FMC_GBTCLK1_M2C_N</text>
<text x="163.8" y="109.2">FMC_DP4_M2C_P</text>
<text x="185.3" y="113.2">129_CLK0_P</text>
<text x="185.3" y="111.4">129_CLK0_N</text>
<text x="222.6" y="113.2">129_CLK1_P</text>
<text x="222.6" y="111.4">129_CLK1_N</text>
<text x="240.4" y="109.2">FMC_DP4_C2M_P</text>
<text x="257.3" y="109.2">17</text>
<text x="29.9" y="119.8">6</text>
<text x="29.9" y="116.3">6</text>
<text x="29.9" y="118">6</text>
<text x="34.4" y="119.8">PHY2_RXCK</text>
<text x="34.4" y="116.3">PHY2_TXCTL</text>
<text x="34.4" y="118">PHY2_TXCK</text>
<text x="50.2" y="116.8">B66_L17_N</text>
<text x="50.2" y="115">B66_L17_P</text>
<text x="50.2" y="118.6">B66_L12_P</text>
<text x="94.6" y="115">B66_L15_P</text>
<text x="94.6" y="116.8">B66_L15_N</text>
<text x="94.6" y="118.6">B66_L16_N</text>
<text x="114" y="118">FMC_LA33_N</text>
<text x="114" y="116.3">FMC_LA33_P</text>
<text x="114" y="119.8">FMC_LA30_N</text>
<text x="127.7" y="116.3">16</text>
<text x="127.9" y="118">16</text>
<text x="127.9" y="119.8">16</text>
<text x="154.4" y="114.5">17</text>
<text x="159.7" y="114.5">FMC_GBTCLK1_M2C_P</text>
<text x="185.3" y="118.6">128_TX3_P</text>
<text x="185.3" y="116.8">128_TX3_N</text>
<text x="222.6" y="118.6">128_RX3_P</text>
<text x="222.6" y="116.8">128_RX3_N</text>
<text x="29.9" y="121.6">6</text>
<text x="29.9" y="125.2">6</text>
<text x="34.4" y="121.6">PHY2_RXCTL</text>
<text x="34.4" y="125.2">PHY2_TXD3</text>
<text x="50.2" y="123.9">B66_L10_P</text>
<text x="50.2" y="125.7">B66_L10_N</text>
<text x="50.2" y="120.3">B66_L12_N</text>
<text x="94.6" y="125.7">B66_L20_P</text>
<text x="94.6" y="123.9">B66_L20_N</text>
<text x="94.6" y="120.3">B66_L16_P</text>
<text x="114" y="125.2">FMC_LA32_N</text>
<text x="114" y="121.6">FMC_LA30_P</text>
<text x="127.7" y="121.6">16</text>
<text x="127.9" y="125.2">16</text>
<text x="185.3" y="123.9">128_TX2_P</text>
<text x="185.3" y="122.1">128_TX2_N</text>
<text x="222.6" y="122.1">128_RX1_P</text>
<text x="222.6" y="123.9">128_RX1_N</text>
<text x="29.9" y="126.9">6</text>
<text x="29.9" y="128.7">6</text>
<text x="29.9" y="130.5">6</text>
<text x="34.4" y="126.9">PHY2_TXD2</text>
<text x="34.4" y="128.7">PHY2_TXD1</text>
<text x="34.4" y="130.5">PHY2_TXD0</text>
<text x="50.2" y="129.2">B66_L4_N</text>
<text x="50.2" y="127.4">B66_L4_P</text>
<text x="94.6" y="127.4">B67_L15_P</text>
<text x="94.6" y="129.2">B67_L15_N</text>
<text x="114" y="126.9">FMC_LA32_P</text>
<text x="114" y="128.7">PHY2_MDC</text>
<text x="114" y="130.5">PHY2_MDIO</text>
<text x="127.7" y="126.9">16</text>
<text x="127.9" y="128.7">10</text>
<text x="127.9" y="130.5">10</text>
<text x="163.6" y="128.5">9</text>
<text x="163.8" y="130.3">9</text>
<text x="168.2" y="130.3">SMA1_TX_P</text>
<text x="168.2" y="128.5">SMA1_TX_N</text>
<text x="185.3" y="129.2">128_TX0_P</text>
<text x="185.3" y="127.4">128_TX0_N</text>
<text x="222.6" y="127.4">128_RX0_P</text>
<text x="222.6" y="129.2">128_RX0_N</text>
<text x="240.6" y="128.5">SMA1_RX_P</text>
<text x="240.6" y="130.3">SMA1_RX_N</text>
<text x="253.4" y="128.5">9</text>
<text x="253.6" y="130.3">9</text>
<text x="29.9" y="134">6</text>
<text x="29.9" y="135.8">6</text>
<text x="29.9" y="137.6">6</text>
<text x="34.4" y="134">PHY2_RXD3</text>
<text x="34.4" y="135.8">PHY2_RXD2</text>
<text x="34.4" y="137.6">PHY2_RXD1</text>
<text x="50.2" y="132.8">B66_L6_P</text>
<text x="50.2" y="134.6">B66_L6_N</text>
<text x="50.2" y="136.3">B66_L18_P</text>
<text x="94.6" y="132.8">B67_L3_P</text>
<text x="94.6" y="134.6">B67_L3_N</text>
<text x="94.6" y="136.3">B67_L11_P</text>
<text x="114" y="137.6">PL_REF_CLK</text>
<text x="114" y="135.8">MIPI_LAN1_N</text>
<text x="114" y="134">MIPI_LAN1_P</text>
<text x="127.9" y="137.6">7</text>
<text x="127.9" y="134">10</text>
<text x="128.1" y="135.8">10</text>
<text x="185.3" y="134.6">128_TX1_P</text>
<text x="185.3" y="132.8">128_TX1_N</text>
<text x="222.6" y="132.8">128_RX2_P</text>
<text x="222.6" y="134.6">128_RX2_N</text>
<text x="29.9" y="139.4">6</text>
<text x="34.4" y="139.4">PHY2_RXD0</text>
<text x="50.2" y="138.1">B66_L18_N</text>
<text x="94.6" y="138.1">B67_L11_N</text>
<text x="114" y="139.4">PHY2_RESET</text>
<text x="127.9" y="139.4">10</text>
<text x="163.4" y="139.2">9</text>
<text x="163.6" y="141">9</text>
<text x="167.9" y="139.2">128_CLK0_N</text>
<text x="168.1" y="141">128_CLK0_P</text>
<text x="185.3" y="138.1">128_CLK0_N</text>
<text x="185.3" y="139.9">128_CLK0_P</text>
<text x="222.6" y="139.9">128_CLK1_N</text>
<text x="222.6" y="138.1">128_CLK1_P</text>
</g>
<g font-size="1.3">
<text x="30.8" y="1.3">5</text>
<text x="88.9" y="1.3">4</text>
<text x="147" y="1.3">3</text>
<text x="205" y="1.3">2</text>
<text x="263.1" y="1.3">1</text>
<text x=".5" y="28.4">D</text>
<text x="292.6" y="28.4">D</text>
<text x=".5" y="79.5">C</text>
<text x="292.6" y="79.5">C</text>
<text x=".5" y="130.6">B</text>
<text x="292.6" y="130.6">B</text>
<text x=".5" y="181.7">A</text>
<text x="292.6" y="181.7">A</text>
<text x="30.8" y="207.4">5</text>
<text x="88.9" y="207.4">4</text>
<text x="147" y="207.4">3</text>
<text x="205" y="207.4">2</text>
<text x="263.1" y="207.4">1</text>
</g>
</svg>
